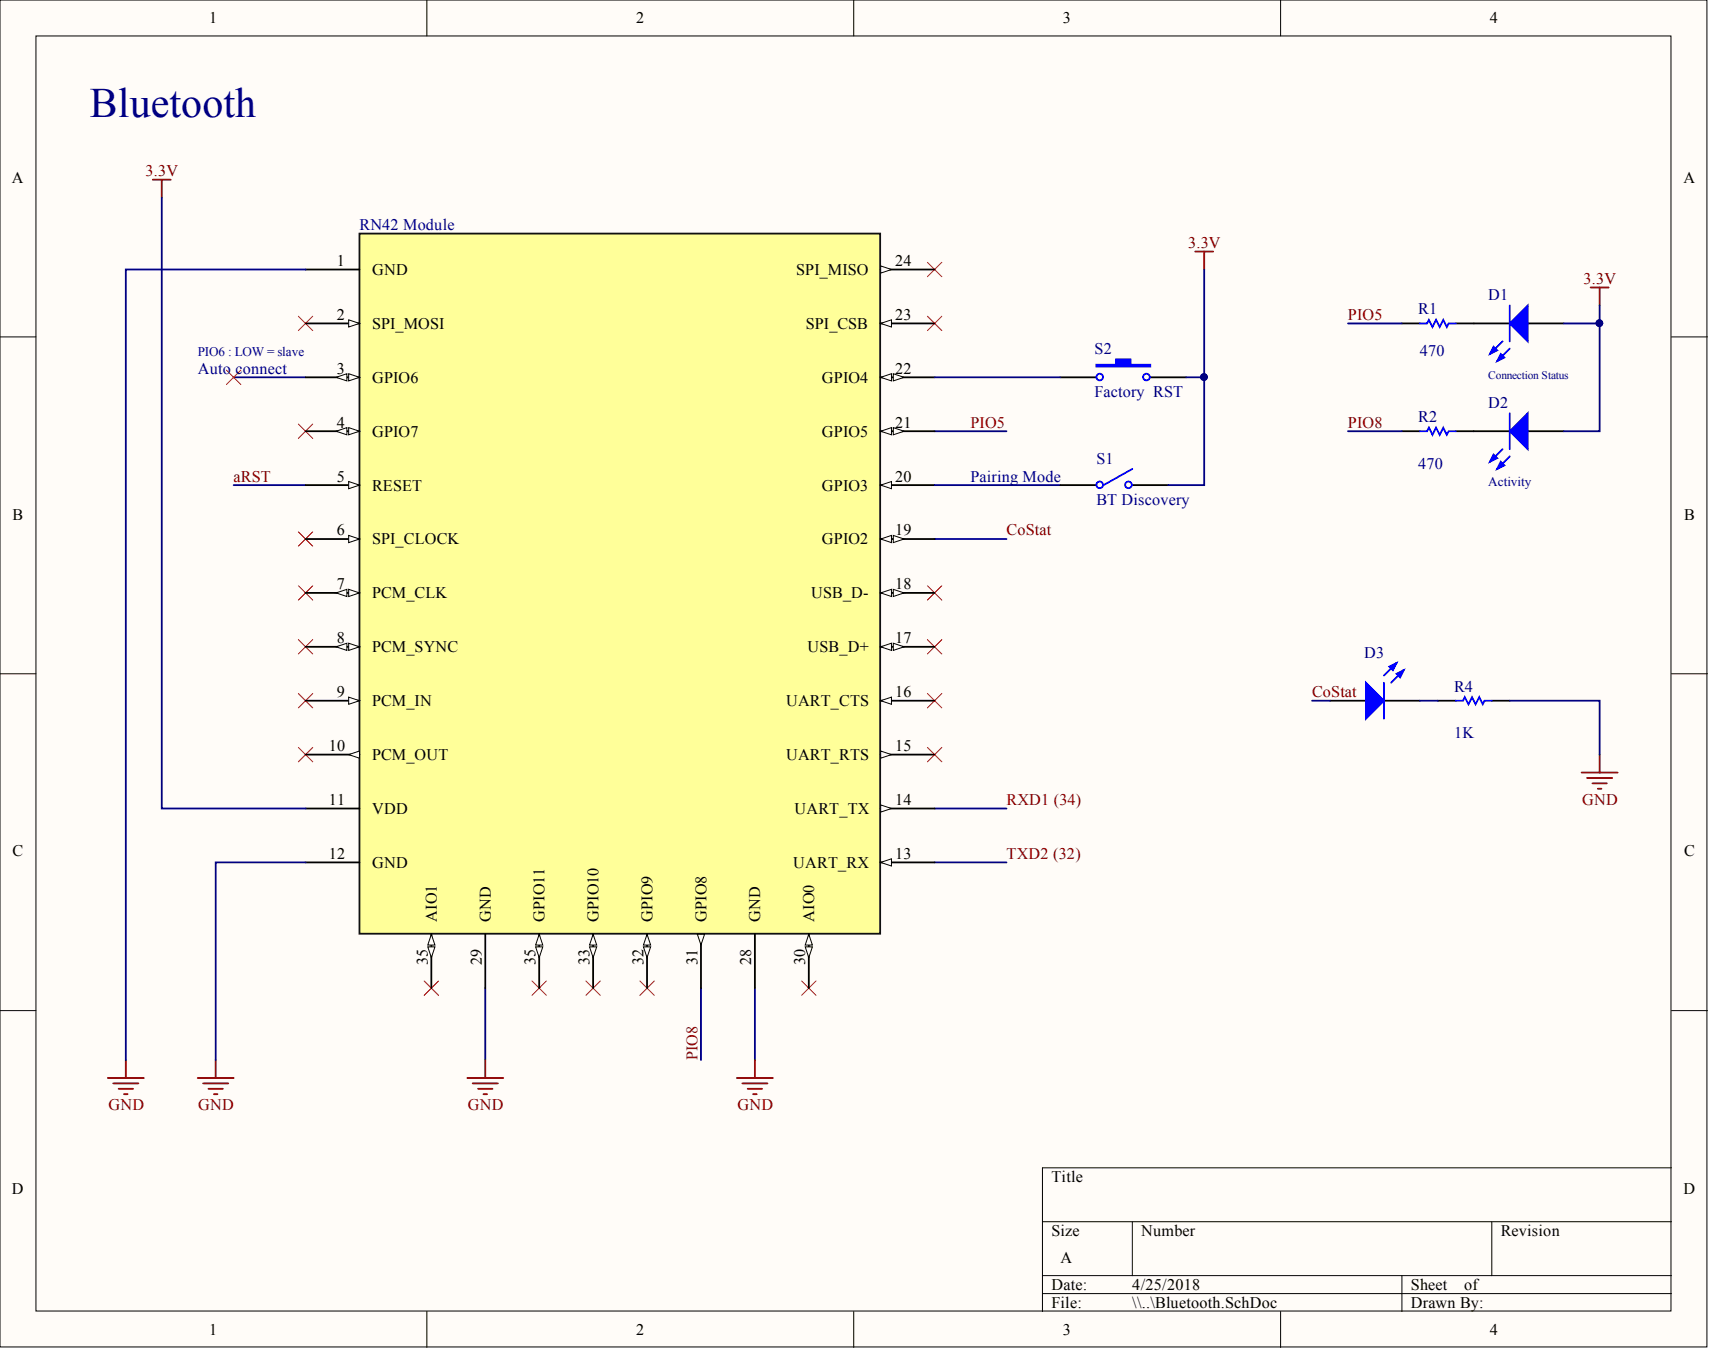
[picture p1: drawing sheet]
<svg xmlns="http://www.w3.org/2000/svg" width="241mm" height="190mm" viewBox="0 0 241 190" stroke-linecap="round" stroke-linejoin="round" font-family="sans-serif">
<g fill="#fffcf8" stroke="#000" stroke-width=".14">
<path d="M0 0h240.9v190.1h-240.9z"/>
<path d="M5.1 5.1h230.7v179.9h-230.7z"/>
</g>
<g fill="none" stroke="#000" stroke-width=".14">
<path d="M60.2 0v5.1M120.5 0v5.1M180.7 0v5.1M0 47.5h5.1M235.9 47.5h5M0 95.1h5.1M235.9 95.1h5M0 142.6h5.1M235.9 142.6h5M147.1 172.4h88.8M159.8 172.4v7.6M210.5 172.4v7.6"/>
<path d="M235.9 164.8h-88.8v20.3M60.2 185.1v5M120.5 185.1v5M147.1 180h88.8M147.1 182.5h88.8M180.7 185.1v5M197.8 180v5.1"/>
</g>
<g fill="none" stroke="#000080" stroke-width=".25">
<path d="M33 53.2h10.1M190.2 45.6h7.6M225.7 43.1v2.5h-5M225.7 45.6v15.3h-5M33 68.5h10.1M131.9 76.1h10.1M131.9 60.9h10.1M190.2 60.9h7.6M131.9 114.1h10.1M68.5 139.4v10.2M98.9 139.4v10.2M106.5 139.4v10.2"/>
<path d="M131.9 121.7h10.1"/>
</g>
<g fill="none" stroke="#f00" stroke-width=".14">
<path d="M130.9 37l2 2M132.9 37l-2 2M42.1 44.6l2 2.1M42.1 59.8l2 2.1M44.1 44.6l-2 2.1M44.1 59.8l-2 2.1M130.9 44.6l2 2.1M132.9 44.6l-2 2.1M42.1 75l2 2.1M44.1 75l-2 2.1M42.1 82.7l2 2M42.1 90.3l2 2"/>
<path d="M42.1 97.9l2 2M44.1 82.7l-2 2M44.1 90.3l-2 2M44.1 97.9l-2 2M130.9 82.7l2 2M130.9 90.3l2 2M130.9 97.9l2 2M132.9 82.7l-2 2M132.9 90.3l-2 2M132.9 97.9l-2 2M42.1 105.5l2 2M44.1 105.5l-2 2"/>
<path d="M130.9 105.5l2 2M132.9 105.5l-2 2M59.9 138.4l2 2.1M61.9 138.4l-2 2.1M75.1 138.4l2 2.1M77.1 138.4l-2 2.1M82.7 138.4l2 2.1M84.7 138.4l-2 2.1M90.3 138.4l2 2.1M92.3 138.4l-2 2.1M113.1 138.4l2 2.1M115.1 138.4l-2 2.1"/>
</g>
<g fill="none" stroke="#800000" stroke-width=".25">
<path d="M21.6 25.4h2.5M22.8 25.4v2.5M224.5 40.6h2.5M225.7 40.6v2.5M15.2 152.1h5.1M16 152.9h3.5M16.7 153.6h2.1M17.5 154.4h.5M17.8 149.6v2.5M27.9 152.1h5.1M28.7 152.9h3.5M29.4 153.6h2"/>
<path d="M30.2 154.4h.5M30.4 149.6v2.5M65.9 152.1h5.1M66.7 152.9h3.6M67.5 153.6h2M68.2 154.4h.5M68.5 149.6v2.5M104 152.1h5.1M104.7 152.9h3.6M105.5 153.6h2M106.3 154.4h.5M106.5 149.6v2.5"/>
</g>
<path d="M197.8 45.6h2.6M205.4 45.6h7.6M215.6 45.6h5.1M197.8 60.9h2.6M205.4 60.9h7.6M215.6 60.9h5.1" fill="none" stroke="#000" stroke-width=".25"/>
<g fill="#00f" stroke="#00f" stroke-width=".25">
<path d="M213 45.6l2.6-2.5v5.1z"/>
<path d="M210.8 48.9l.5 .5-1 .5z"/>
<path d="M211.8 49.9l.5 .6-1 .5z"/>
<path d="M213 60.9l2.6-2.6v5.1z"/>
<path d="M210.8 64.1l.5 .6-1 .5z"/>
<path d="M211.8 65.2l.5 .5-1 .5z"/>
</g>
<path d="M200.4 45.6h1l.2-.5 .5 1 .5-1 .6 1 .5-1 .5 1 .2-.5h1M212 48.2l-1.7 1.7M213 49.2l-1.7 1.8M213 43.1v5.1M213 58.3v5.1M200.4 60.9h1l.2-.6 .5 1.1 .5-1.1 .6 1.1 .5-1.1 .5 1.1 .2-.5h1M212 63.4l-1.7 1.8M213 64.4l-1.7 1.8" fill="none" stroke="#00f" stroke-width=".25"/>
<circle cx="225.7" cy="45.6" r=".47" fill="#000080" stroke="#000080" stroke-width=".14"/>
<path d="M50.7 33h73.5v98.8h-73.5z" fill="#ff9" stroke="#101010" stroke-width=".25"/>
<path d="M43.1 38h7.6M43.1 45.6h7.6" fill="none" stroke="#000" stroke-width=".25"/>
<path d="M49.2 45.1l1.5 .5-1.5 .5z" fill="#fffcf8" stroke="#000" stroke-width=".14"/>
<path d="M43.1 53.2h7.6" fill="none" stroke="#000" stroke-width=".25"/>
<g fill="#fffcf8" stroke="#000" stroke-width=".14">
<path d="M49.2 52.7l1.5 .5-1.5 .6z"/>
<path d="M47.4 53.2l1.5-.5v1.1z"/>
</g>
<path d="M43.1 60.9h7.6" fill="none" stroke="#000" stroke-width=".25"/>
<g fill="#fffcf8" stroke="#000" stroke-width=".14">
<path d="M49.2 60.3l1.5 .6-1.5 .5z"/>
<path d="M47.4 60.9l1.5-.6v1.1z"/>
</g>
<path d="M43.1 68.5h7.6" fill="none" stroke="#000" stroke-width=".25"/>
<path d="M49.2 67.9l1.5 .6-1.5 .5z" fill="#fffcf8" stroke="#000" stroke-width=".14"/>
<path d="M43.1 76.1h7.6" fill="none" stroke="#000" stroke-width=".25"/>
<path d="M49.2 75.6l1.5 .5-1.5 .5z" fill="#fffcf8" stroke="#000" stroke-width=".14"/>
<path d="M43.1 83.7h7.6" fill="none" stroke="#000" stroke-width=".25"/>
<g fill="#fffcf8" stroke="#000" stroke-width=".14">
<path d="M49.2 83.2l1.5 .5-1.5 .5z"/>
<path d="M47.4 83.7l1.5-.5v1z"/>
</g>
<path d="M43.1 91.3h7.6" fill="none" stroke="#000" stroke-width=".25"/>
<g fill="#fffcf8" stroke="#000" stroke-width=".14">
<path d="M49.2 90.8l1.5 .5-1.5 .5z"/>
<path d="M47.4 91.3l1.5-.5v1z"/>
</g>
<path d="M43.1 98.9h7.6" fill="none" stroke="#000" stroke-width=".25"/>
<path d="M49.2 98.4l1.5 .5-1.5 .5z" fill="#fffcf8" stroke="#000" stroke-width=".14"/>
<path d="M43.1 106.5h7.6" fill="none" stroke="#000" stroke-width=".25"/>
<path d="M49.2 106.5l1.5-.5v1z" fill="#fffcf8" stroke="#000" stroke-width=".14"/>
<path d="M43.1 114.1h7.6M43.1 121.7h7.6M124.3 121.7h7.6" fill="none" stroke="#000" stroke-width=".25"/>
<path d="M124.3 121.7l1.5-.5v1z" fill="#fffcf8" stroke="#000" stroke-width=".14"/>
<path d="M124.3 114.1h7.6" fill="none" stroke="#000" stroke-width=".25"/>
<path d="M124.3 113.6l1.5 .5-1.5 .5z" fill="#fffcf8" stroke="#000" stroke-width=".14"/>
<path d="M124.3 106.5h7.6" fill="none" stroke="#000" stroke-width=".25"/>
<path d="M124.3 106l1.5 .5-1.5 .5z" fill="#fffcf8" stroke="#000" stroke-width=".14"/>
<path d="M124.3 98.9h7.6" fill="none" stroke="#000" stroke-width=".25"/>
<path d="M124.3 98.9l1.5-.5v1z" fill="#fffcf8" stroke="#000" stroke-width=".14"/>
<path d="M124.3 91.3h7.6" fill="none" stroke="#000" stroke-width=".25"/>
<g fill="#fffcf8" stroke="#000" stroke-width=".14">
<path d="M124.3 91.3l1.5-.5v1z"/>
<path d="M126.1 90.8l1.5 .5-1.5 .5z"/>
</g>
<path d="M124.3 83.7h7.6" fill="none" stroke="#000" stroke-width=".25"/>
<g fill="#fffcf8" stroke="#000" stroke-width=".14">
<path d="M124.3 83.7l1.5-.5v1z"/>
<path d="M126.1 83.2l1.5 .5-1.5 .5z"/>
</g>
<path d="M124.3 76.1h7.6" fill="none" stroke="#000" stroke-width=".25"/>
<g fill="#fffcf8" stroke="#000" stroke-width=".14">
<path d="M124.3 76.1l1.5-.5v1z"/>
<path d="M126.1 75.6l1.5 .5-1.5 .5z"/>
</g>
<path d="M124.3 68.5h7.6" fill="none" stroke="#000" stroke-width=".25"/>
<path d="M124.3 68.5l1.5-.6v1.1z" fill="#fffcf8" stroke="#000" stroke-width=".14"/>
<path d="M124.3 60.9h7.6" fill="none" stroke="#000" stroke-width=".25"/>
<g fill="#fffcf8" stroke="#000" stroke-width=".14">
<path d="M124.3 60.9l1.5-.6v1.1z"/>
<path d="M126.1 60.3l1.5 .6-1.5 .5z"/>
</g>
<path d="M124.3 53.2h7.6" fill="none" stroke="#000" stroke-width=".25"/>
<g fill="#fffcf8" stroke="#000" stroke-width=".14">
<path d="M124.3 53.2l1.5-.5v1.1z"/>
<path d="M126.1 52.7l1.5 .5-1.5 .6z"/>
</g>
<path d="M124.3 45.6h7.6" fill="none" stroke="#000" stroke-width=".25"/>
<path d="M124.3 45.6l1.5-.5v1z" fill="#fffcf8" stroke="#000" stroke-width=".14"/>
<path d="M124.3 38h7.6" fill="none" stroke="#000" stroke-width=".25"/>
<path d="M124.3 37.5l1.5 .5-1.5 .5z" fill="#fffcf8" stroke="#000" stroke-width=".14"/>
<path d="M60.9 131.8v7.6" fill="none" stroke="#000" stroke-width=".25"/>
<g fill="#fffcf8" stroke="#000" stroke-width=".14">
<path d="M60.9 131.8l.5 1.6h-1z"/>
<path d="M60.4 133.6h1l-.5 1.5z"/>
</g>
<path d="M68.5 131.8v7.6M76.1 131.8v7.6" fill="none" stroke="#000" stroke-width=".25"/>
<g fill="#fffcf8" stroke="#000" stroke-width=".14">
<path d="M76.1 131.8l.5 1.6h-1z"/>
<path d="M75.6 133.6h1l-.5 1.5z"/>
</g>
<path d="M83.7 131.8v7.6" fill="none" stroke="#000" stroke-width=".25"/>
<g fill="#fffcf8" stroke="#000" stroke-width=".14">
<path d="M83.7 131.8l.5 1.6h-1z"/>
<path d="M83.2 133.6h1l-.5 1.5z"/>
</g>
<path d="M91.3 131.8v7.6" fill="none" stroke="#000" stroke-width=".25"/>
<g fill="#fffcf8" stroke="#000" stroke-width=".14">
<path d="M91.3 131.8l.5 1.6h-1z"/>
<path d="M90.8 133.6h1l-.5 1.5z"/>
</g>
<path d="M98.9 131.8v7.6" fill="none" stroke="#000" stroke-width=".25"/>
<path d="M98.4 131.8h1l-.5 1.6z" fill="#fffcf8" stroke="#000" stroke-width=".14"/>
<path d="M106.5 131.8v7.6M114.1 131.8v7.6" fill="none" stroke="#000" stroke-width=".25"/>
<g fill="#fffcf8" stroke="#000" stroke-width=".14">
<path d="M114.1 131.8l.5 1.6h-1z"/>
<path d="M113.6 133.6h1l-.5 1.5z"/>
</g>
<path d="M22.8 27.9v86.2h20.3M43.1 38h-25.3v111.6M169.9 38v30.5h-5M131.9 53.2h17.7M167.4 53.2h2.5M131.9 68.5h17.7M185.1 98.9h2.6M200.4 98.9h2.5M213 98.9h12.7v7.6M43.1 121.7h-12.7v27.9" fill="none" stroke="#000080" stroke-width=".25"/>
<path d="M149.6 53.2h5.1M162.3 53.2h5.1M149.6 68.5h5.1M159.8 68.5h5.1M187.7 98.9h5.1M195.3 98.9h5.1M202.9 98.9h2.5M210.5 98.9h2.5" fill="none" stroke="#000" stroke-width=".25"/>
<g fill="#00f" stroke="#00f" stroke-width=".25">
<path d="M192.8 96.3l2.5 2.6-2.5 2.5z"/>
<path d="M197.1 95.1l1-.5-.5 1z"/>
<path d="M196.1 94.1l1-.5-.5 1z"/>
<path d="M154.7 51.5h2.8v-.8h2v.8h2.8v.2h-7.6z" fill-rule="evenodd"/>
</g>
<g fill="none" stroke="#00f" stroke-width=".25">
<path d="M159.8 66.2l-4.1 2.3M195.3 96.3v5.1M197.1 93.6l-1.8 1.7M198.1 94.6l-1.8 1.7M205.4 98.9h1l.3-.5 .5 1 .5-1 .5 1 .5-1 .5 1 .3-.5h1"/>
<circle cx="155.2" cy="53.2" r=".47"/>
<circle cx="161.8" cy="53.2" r=".47"/>
<circle cx="155.2" cy="68.4" r=".47"/>
<circle cx="159.2" cy="68.4" r=".47"/>
</g>
<path d="M168.7 35.5h2.5M169.9 35.5v2.5M223.2 109h5.1M223.9 109.8h3.6M224.7 110.5h2M225.5 111.3h.5M225.7 106.5v2.5" fill="none" stroke="#800000" stroke-width=".25"/>
<circle cx="169.9" cy="53.2" r=".47" fill="#000080" stroke="#000080" stroke-width=".14"/>
<path d="M32 52.2l2 2.1M34 52.2l-2 2.1" fill="none" stroke="#f00" stroke-width=".14"/>
<text font-size="5.9" fill="#000080" x="12.7" y="16.5">Bluetooth</text>
<g font-size="2.3">
<text x="29.5" y="3.3">1</text>
<text x="89.8" y="3.3">2</text>
<text x="150" y="3.3">3</text>
<text x="210.3" y="3.3">4</text>
<text x="1.7" y="25.8">A</text>
<text x="237.6" y="25.8">A</text>
<text x="47.5" y="37.5">1</text>
<text x="52.5" y="38.8">GND</text>
<text x="112.4" y="38.8">SPI_MISO</text>
<text x="126.3" y="37.5">24</text>
<text x="47.5" y="45.1">2</text>
<text x="52.5" y="46.4">SPI_MOSI</text>
<text x="113.7" y="46.4">SPI_CSB</text>
<text x="126.3" y="45.1">23</text>
<text x="47.5" y="52.7">3</text>
<text x="126.3" y="52.7">22</text>
<text x="52.5" y="54">GPIO6</text>
<text x="116" y="54">GPIO4</text>
<text x="47.5" y="60.3">4</text>
<text x="52.5" y="61.6">GPIO7</text>
<text x="116" y="61.6">GPIO5</text>
<text x="126.3" y="60.3">21</text>
<text x="47.5" y="67.9">5</text>
<text x="52.5" y="69.2">RESET</text>
<text x="116" y="69.2">GPIO3</text>
<text x="126.3" y="67.9">20</text>
<text x="1.8" y="73.4">B</text>
<text x="47.5" y="75.6">6</text>
<text x="52.5" y="76.8">SPI_CLOCK</text>
<text x="116" y="76.8">GPIO2</text>
<text x="126.3" y="75.6">19</text>
<text x="237.6" y="73.4">B</text>
<text x="47.5" y="83.2">7</text>
<text x="126.3" y="83.2">18</text>
<text x="52.5" y="84.4">PCM_CLK</text>
<text x="114.5" y="84.4">USB_D-</text>
<text x="47.5" y="90.8">8</text>
<text x="52.5" y="92">PCM_SYNC</text>
<text x="114" y="92">USB_D+</text>
<text x="126.3" y="90.8">17</text>
<text x="47.5" y="98.4">9</text>
<text x="52.5" y="99.6">PCM_IN</text>
<text x="110.9" y="99.6">UART_CTS</text>
<text x="126.3" y="98.4">16</text>
<text x="46.4" y="106">10</text>
<text x="52.5" y="107.2">PCM_OUT</text>
<text x="110.9" y="107.2">UART_RTS</text>
<text x="126.3" y="106">15</text>
<text x="46.4" y="113.6">11</text>
<text x="126.3" y="113.6">14</text>
<text x="52.5" y="114.9">VDD</text>
<text x="112.1" y="114.9">UART_TX</text>
<text x="1.8" y="120.9">C</text>
<text x="46.4" y="121.2">12</text>
<text x="52.5" y="122.5">GND</text>
<text x="111.9" y="122.5">UART_RX</text>
<text x="126.3" y="121.2">13</text>
<text x="237.6" y="120.9">C</text>
<text x="61.6" y="130.1" transform="rotate(-90 61.6 130.1)">AIO1</text>
<text x="69.2" y="130.1" transform="rotate(-90 69.2 130.1)">GND</text>
<text x="76.8" y="130.1" transform="rotate(-90 76.8 130.1)">GPIO11</text>
<text x="84.5" y="130.1" transform="rotate(-90 84.5 130.1)">GPIO10</text>
<text x="92.1" y="130.1" transform="rotate(-90 92.1 130.1)">GPIO9</text>
<text x="99.7" y="130.1" transform="rotate(-90 99.7 130.1)">GPIO8</text>
<text x="107.3" y="130.1" transform="rotate(-90 107.3 130.1)">GND</text>
<text x="114.9" y="130.1" transform="rotate(-90 114.9 130.1)">AIO0</text>
<text x="60.4" y="136.1" transform="rotate(-90 60.4 136.1)">35</text>
<text x="68" y="136.1" transform="rotate(-90 68 136.1)">29</text>
<text x="75.6" y="136.1" transform="rotate(-90 75.6 136.1)">35</text>
<text x="83.2" y="136.1" transform="rotate(-90 83.2 136.1)">33</text>
<text x="90.8" y="136.1" transform="rotate(-90 90.8 136.1)">32</text>
<text x="98.4" y="136.1" transform="rotate(-90 98.4 136.1)">31</text>
<text x="106" y="136.1" transform="rotate(-90 106 136.1)">28</text>
<text x="113.6" y="136.1" transform="rotate(-90 113.6 136.1)">30</text>
<text x="148.4" y="166.8">Title</text>
<text x="1.7" y="168.4">D</text>
<text x="237.6" y="168.4">D</text>
<text x="148.4" y="174.4">Size</text>
<text x="149.6" y="178.2">A</text>
<text x="161.1" y="174.4">Number</text>
<text x="211.8" y="174.4">Revision</text>
<text x="148.4" y="182">Date:</text>
<text x="148.4" y="184.6">File:</text>
<text x="159.8" y="182">4/25/2018</text>
<text x="159.8" y="184.6">\\..\Bluetooth.SchDoc</text>
<text x="199.1" y="182">Sheet</text>
<text x="199.1" y="184.6">Drawn By:</text>
<text x="206.6" y="182">of</text>
<text x="29.5" y="188.4">1</text>
<text x="89.8" y="188.4">2</text>
<text x="150" y="188.4">3</text>
<text x="210.3" y="188.4">4</text>
</g>
<g font-size="2.3" fill="#800000">
<text x="20.5" y="24.9">3.3V</text>
<text x="167.6" y="35">3.3V</text>
<text x="223.4" y="40.1">3.3V</text>
<text x="190.2" y="45.1">PIO5</text>
<text x="137" y="60.3">PIO5</text>
<text x="190.2" y="60.3">PIO8</text>
<text x="33" y="67.9">aRST</text>
<text x="142" y="75.6">CoStat</text>
<text x="185.1" y="98.4">CoStat</text>
<text x="142" y="113.6">RXD1 (34)</text>
<text x="223.3" y="113.6">GND</text>
<text x="142" y="121.2">TXD2 (32)</text>
<text x="98.4" y="149.6" transform="rotate(-90 98.4 149.6)">PIO8</text>
<text x="15.3" y="156.7">GND</text>
<text x="28" y="156.7">GND</text>
<text x="66" y="156.7">GND</text>
<text x="104.1" y="156.7">GND</text>
</g>
<g font-size="2.3" fill="#000080">
<text x="50.7" y="32.5">RN42 Module</text>
<text x="200.1" y="44.4">R1</text>
<text x="210" y="42.3">D1</text>
<text x="27.9" y="52.7">Auto connect</text>
<text x="154.5" y="49.9">S2</text>
<text x="200.4" y="50.2">470</text>
<text x="154.5" y="56">Factory RST</text>
<text x="200.1" y="59.6">R2</text>
<text x="210" y="57.6">D2</text>
<text x="154.7" y="65.4">S1</text>
<text x="137" y="67.9">Pairing Mode</text>
<text x="154.7" y="71.2">BT Discovery</text>
<text x="200.1" y="66.2">470</text>
<text x="192.5" y="92.8">D3</text>
<text x="205.2" y="97.6">R4</text>
<text x="205.2" y="104.2">1K</text>
</g>
<g font-size="1.9" fill="#000080">
<text x="27.9" y="50.3">PIO6 : LOW = slave</text>
<text x="210" y="68.5">Activity</text>
</g>
<text font-size="1.6" fill="#000080" x="210" y="53.4">Connection Status</text>
</svg>
